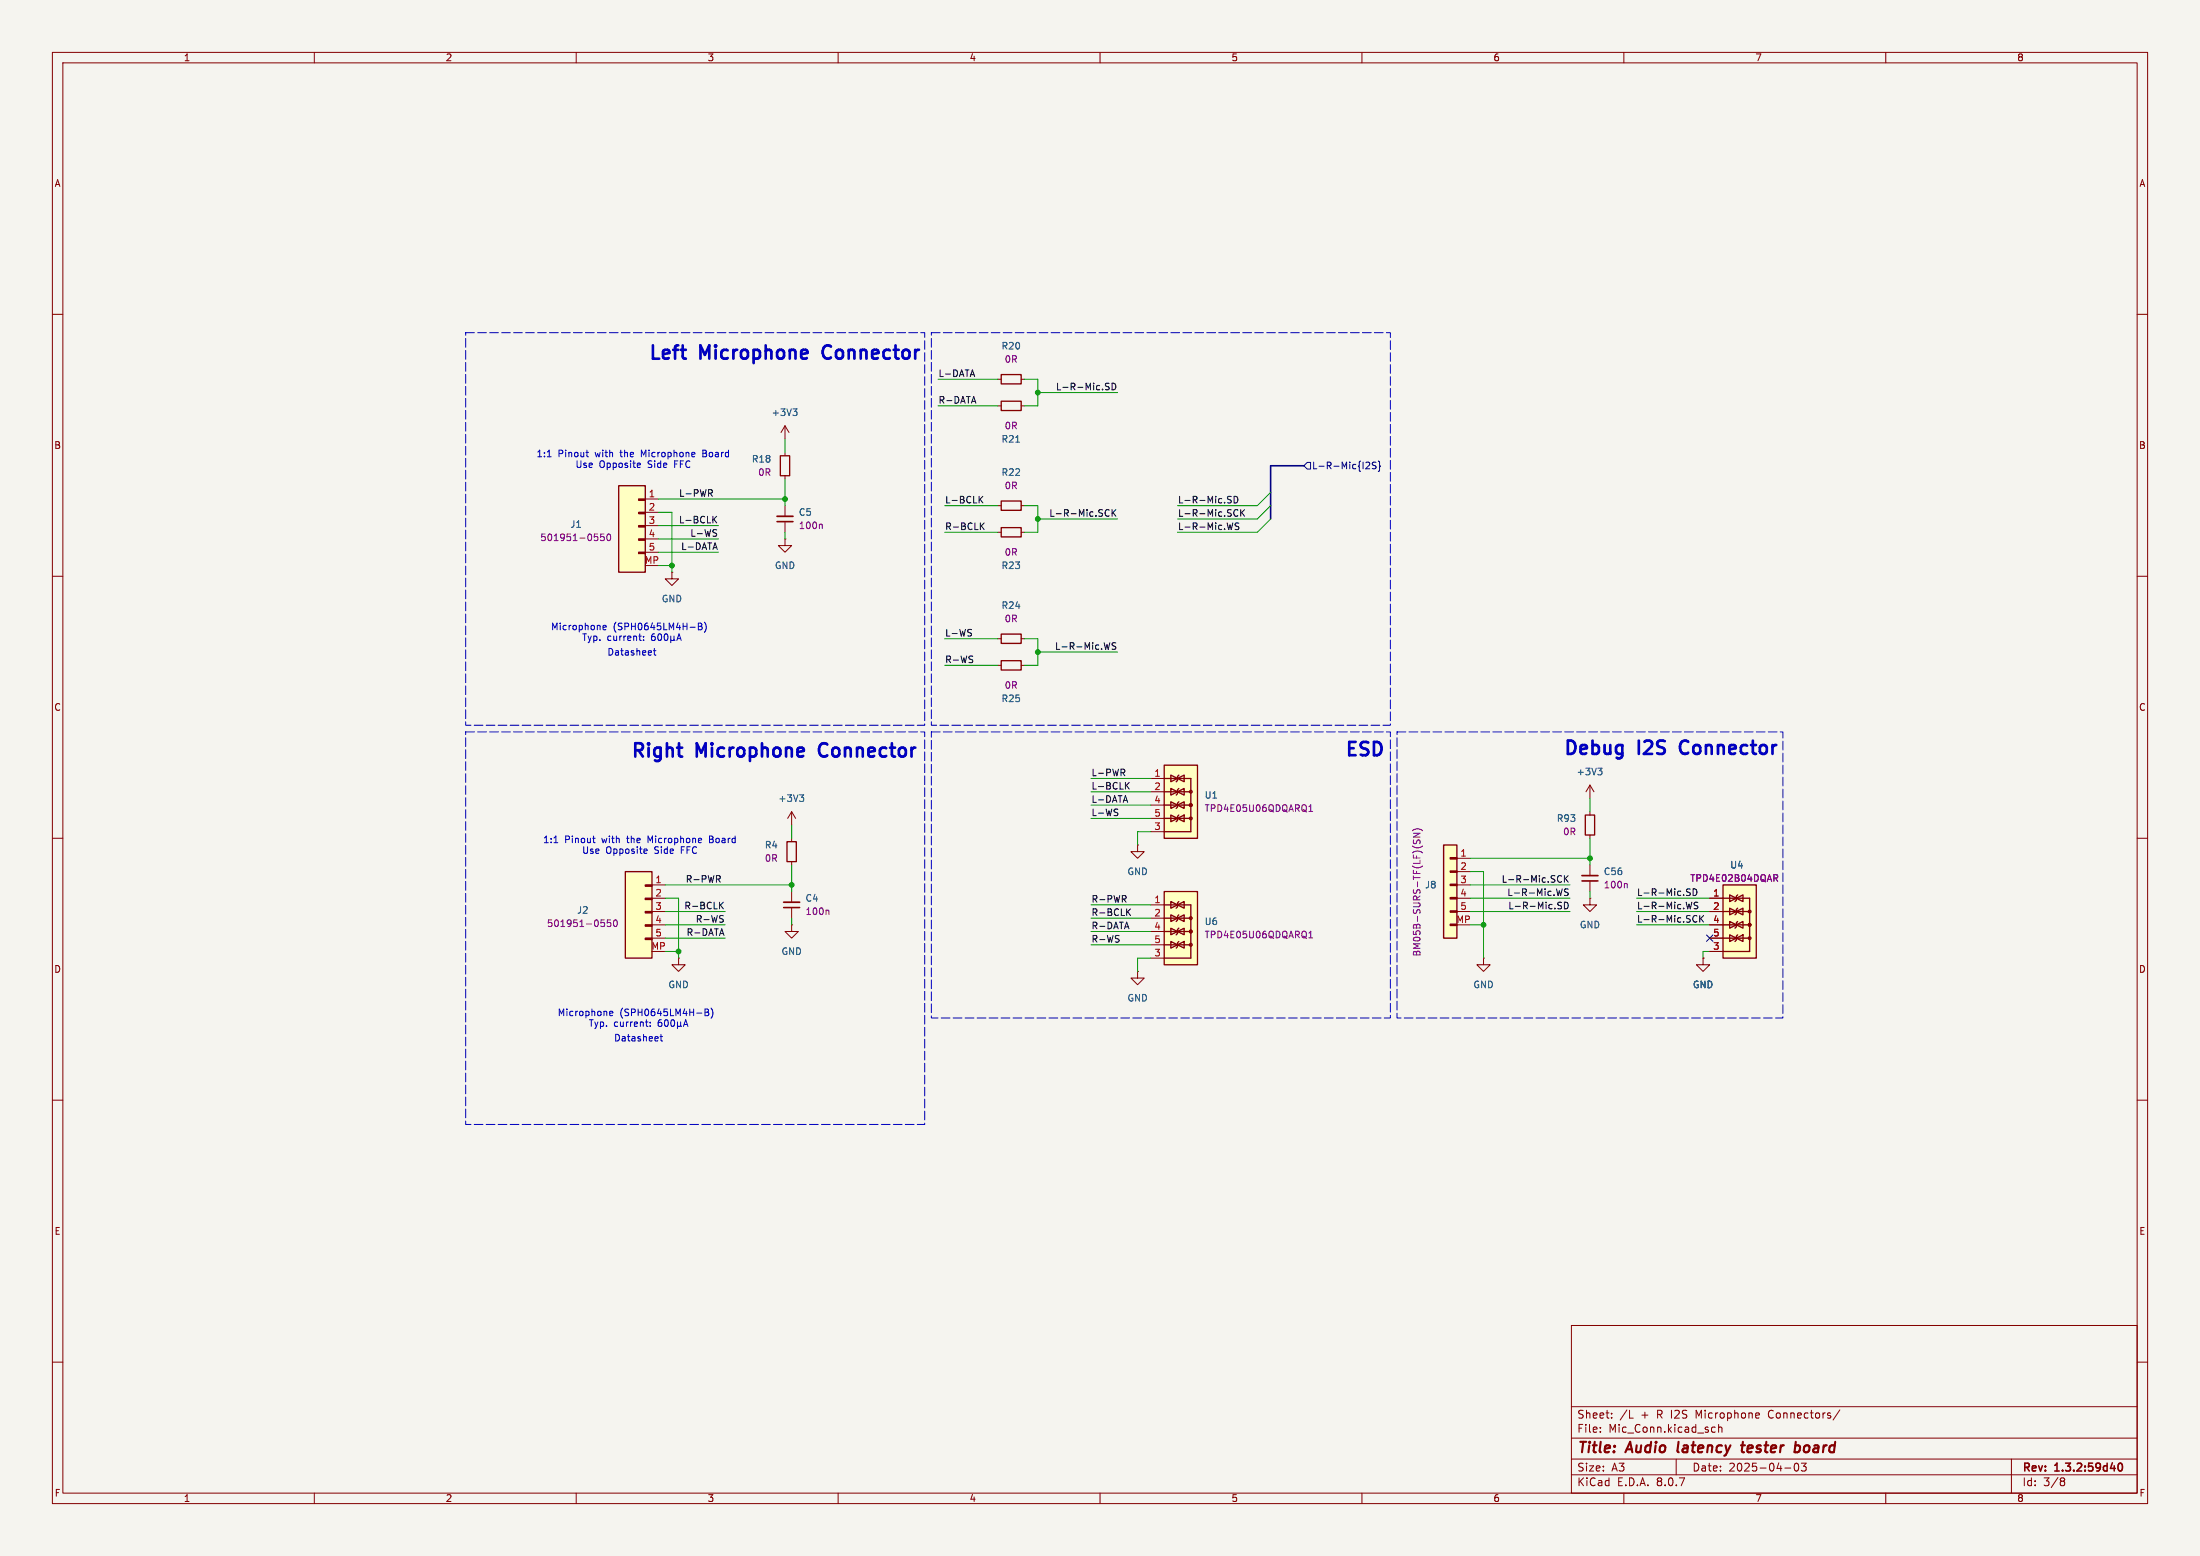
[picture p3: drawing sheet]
<svg xmlns="http://www.w3.org/2000/svg" width="420mm" height="297mm" viewBox="0 0 420 297" stroke-linecap="round" stroke-linejoin="round" font-family="sans-serif">
<path d="M0 0h420v297h-420z" fill="#f5f4ef" stroke="#f5f4ef" stroke-width=".19"/>
<g fill="none" stroke="#840000" stroke-width=".19">
<path d="M10 10h400v277h-400zM12 12h396v273h-396zM60 10v2M110 10v2M160 10v2M210 10v2M260 10v2M310 10v2M360 10v2M10 60h2M190.5 77.5h.6M194.9 77.5h.7"/>
<path d="M408 60h2M190.5 96.5h.6M194.9 96.5h.7M10 110h2M190.5 101.6h.6M194.9 101.6h.7M408 110h2M190.5 121.9h.6M194.9 121.9h.7M10 160h2M151.1 154.9v2.6M151.1 154.9l-.7 1.3"/>
<path d="M151.1 154.9l.8 1.3M303.5 149.9v2.5M303.5 149.9l-.7 1.2M303.5 149.9l.8 1.2M408 160h2M151.1 160v.7M151.1 164.5v.6M151.1 170.2v2M151.1 173.2v2.1M217.2 161.3v1.3h-1.3l1.3 1.2 1.2-1.2h-1.2M217.2 161.3h.1M10 210h2"/>
<path d="M408 210h2M300 253h108v32h-108zM10 260h2M300 278.5h108M300 274.5h108M300 268.5h108M305.5 273.2v.2M305.5 272.5v.1M307.7 270.5v.2M307.7 269.8v.1M311.1 270.7h.7M320 278.5v3"/>
<path d="M326.9 272.5h.5M326.9 273.3h.5M328.1 272.5l.2-.1 .4 .1v.9M328.1 271.9v1.5M335.7 269.7l.2 .3-.7 .2M335.8 270.6l-.1 .1M342.7 279.4l.2-.1a.8 .8 0 0 1 .5 .7 .8 .8 0 0 1-.5 .8l-.2-.2-.2-.4zM343.9 279.3h.9l-.5 .6 .4 .1v.6l-.2 .2-.6-.2M351.2 269.1l-1.3 1.9M384 278.5v6.5M408 260h2M60 285v2"/>
<path d="M110 285v2M160 285v2M210 285v2M260 285v2M300 281.5h108M310 285v2M340.7 280.2h1.2M360 285v2M393.6 282.1l.4 .1 .2 .2-.3 .3M393.6 282.7h.3M393.9 282.7l.2 .2 .1 .4-.2 .2-.4 .1"/>
</g>
<path d="M149.6 173.2h3.1M404.5 279.4l.2-.1a.8 .8 0 0 1 .5 .7 .8 .8 0 0 1-.5 .8l-.2-.2-.2-.4z" fill="none" stroke="#840000" stroke-width=".3"/>
<path d="M320.4 275.2l-.1 1.9M332.4 275.9h.7M332.7 275.2l-.2 1.7 .1 .2 .4 .1M342.9 275.9h.4l.3 .2v.7a.66 .66 0 0 1-.8 .4" fill="none" stroke="#840000" stroke-width=".4"/>
<path d="M193.9 84.4h.7M152.6 151.7h.8l-.4 .5M153.2 152.2l.2 .2v.3l-.2 .3M305.6 147.1l.2 .3v.3l-.2 .2M305.8 146.6l-.4 .5" fill="none" stroke="#006464" stroke-width=".19"/>
<path d="M191.1 76.6h3.8v1.8h-3.8zM191.1 95.6h3.8v1.8h-3.8zM191.1 100.7h3.8v1.8h-3.8zM191.1 121h3.8v1.8h-3.8zM150.2 160.7h1.8v3.8h-1.8z" fill="none" stroke="#840000" stroke-width=".25"/>
<path d="M149.6 172.2h3.1" fill="none" stroke="#840000" stroke-width=".33"/>
<path d="M158.1 173.7l.1 .2v.7" fill="none" stroke="#840084" stroke-width=".19"/>
<path d="M222.2 177.8h5.1M222.2 175.3h5.1M222.2 172.7h5.1v10.2h-5.1M222.2 180.3h5.1" fill="none" stroke="#ffffc2" stroke-width=".19"/>
<g fill="#ffffc2">
<path d="M225 179.7l-.2 .3v.7l-.3 .3z"/>
<path d="M224.8 177.4l.2-.2-.5 1.2 .3-.2z"/>
<path d="M225 174.6l-.5 1.3 .3-.3v-.7z"/>
<path d="M225 172.1l-.5 1.3 .3-.3v-.8z"/>
<path d="M223.5 179.7l1.3 .6-1.3 .7z"/>
<path d="M223.5 177.2l1.3 .6-1.3 .6z"/>
<path d="M224.8 177.8l1.3-.6v1.2z"/>
<path d="M223.5 174.6l1.3 .7-1.3 .6z"/>
<path d="M224.8 175.3l1.3-.7v1.3z"/>
<path d="M223.5 172.1l1.3 .6-1.3 .7z"/>
<path d="M224.8 172.7l1.3-.6v1.3z"/>
<path d="M224.8 180.3l1.3-.6v1.3z"/>
<path d="M222.2 170.2h6.4v14h-6.4z"/>
</g>
<g fill="#ffffc2" stroke="#ffffc2" stroke-width=".19">
<circle cx="227.3" cy="180.3" r=".25"/>
<circle cx="227.3" cy="177.8" r=".25"/>
<circle cx="227.3" cy="175.3" r=".25"/>
</g>
<g fill="none" stroke="#840000" stroke-width=".25">
<path d="M149 87h1.7v3.8h-1.7zM191.1 126.1h3.8v1.8h-3.8zM302.6 155.6h1.8v3.8h-1.8zM222.2 170.2h6.4v14h-6.4zM222.2 177.8h5.1M222.2 175.3h5.1M222.2 172.7h5.1v10.2h-5.1M223.5 179.7l1.3 .6-1.3 .7zM223.5 177.2l1.3 .6-1.3 .6zM223.5 174.6l1.3 .7-1.3 .6zM223.5 172.1l1.3 .6-1.3 .7zM224.8 177.8l1.3-.6v1.2z"/>
<path d="M224.8 175.3l1.3-.7v1.3zM224.8 172.7l1.3-.6v1.3zM225 179.7l-.2 .3v.7l-.3 .3M225 177.2l-.2 .2v.8l-.3 .2M225 174.6l-.2 .3v.7l-.3 .3M225 172.1l-.2 .2v.8l-.3 .3M222.2 180.3h5.1M224.8 180.3l1.3-.6v1.3z"/>
<circle cx="227.3" cy="177.8" r=".25"/>
<circle cx="227.3" cy="175.3" r=".25"/>
<circle cx="227.3" cy="180.3" r=".25"/>
</g>
<g fill="none" stroke="#840000" stroke-width=".19">
<path d="M149.9 86.4v.6M149.9 90.8v.6M128.3 109.2v1.3h-1.3l1.3 1.3 1.2-1.3h-1.2M128.3 109.2h.1M149.9 102.9v1.2h-1.3l1.3 1.3 1.2-1.3h-1.2M149.9 102.9h.1M190.5 127h.6M194.9 127h.7M303.5 154.9v.7M303.5 159.4v.6M219.7 172.7h2.5M219.7 175.3h2.5"/>
<path d="M219.7 177.8h2.5M217.2 185.4v1.3h-1.3l1.3 1.3 1.2-1.3h-1.2M217.2 185.4h.1M219.7 182.9h2.5M219.7 180.3h2.5M325.1 182.9v1.3h-1.3l1.3 1.2 1.3-1.2h-1.3M325.1 182.9h.1"/>
</g>
<path d="M249.9 179h.7M249.9 178.1l.3-.4v1.3" fill="none" stroke="#840084" stroke-width=".19"/>
<path d="M328.9 179.1h5.1M328.9 176.5h5.1M328.9 174h5.1M328.9 171.5h5.1v10.1h-5.1" fill="none" stroke="#ffffc2" stroke-width=".19"/>
<g fill="#ffffc2">
<path d="M331.5 178.7l.2-.3-.5 1.3 .3-.2z"/>
<path d="M331.5 176.1l.2-.2-.5 1.3 .3-.3z"/>
<path d="M331.5 173.6l.2-.2-.5 1.2 .3-.2z"/>
<path d="M331.7 170.8l-.2 .3v.7l-.3 .3z"/>
<path d="M330.2 178.4l1.3 .7-1.3 .6z"/>
<path d="M330.2 175.9l1.3 .6-1.3 .7z"/>
<path d="M331.5 176.5l1.2-.6v1.3z"/>
<path d="M330.2 173.4l1.3 .6-1.3 .6z"/>
<path d="M331.5 174l1.2-.6v1.2z"/>
<path d="M330.2 170.8l1.3 .7-1.3 .6z"/>
<path d="M331.5 171.5l1.2-.7v1.3z"/>
<path d="M331.5 179.1l1.2-.7v1.3z"/>
<path d="M328.9 168.9h6.4v14h-6.4z"/>
</g>
<g fill="#ffffc2" stroke="#ffffc2" stroke-width=".19">
<circle cx="334" cy="179.1" r=".25"/>
<circle cx="334" cy="176.5" r=".25"/>
<circle cx="334" cy="174" r=".25"/>
</g>
<g fill="none" stroke="#840000" stroke-width=".25">
<path d="M328.9 168.9h6.4v14h-6.4zM328.9 179.1h5.1M328.9 176.5h5.1M328.9 174h5.1M328.9 171.5h5.1v10.1h-5.1M330.2 178.4l1.3 .7-1.3 .6zM330.2 175.9l1.3 .6-1.3 .7zM330.2 173.4l1.3 .6-1.3 .6zM330.2 170.8l1.3 .7-1.3 .6zM331.5 176.5l1.2-.6v1.3zM331.5 174l1.2-.6v1.2zM331.5 171.5l1.2-.7v1.3z"/>
<path d="M331.5 179.1l1.2-.7v1.3zM331.7 178.4l-.2 .3v.8l-.3 .2M331.7 175.9l-.2 .2v.8l-.3 .3M331.7 173.4l-.2 .2v.8l-.3 .2M331.7 170.8l-.2 .3v.7l-.3 .3"/>
<circle cx="334" cy="179.1" r=".25"/>
<circle cx="334" cy="176.5" r=".25"/>
<circle cx="334" cy="174" r=".25"/>
</g>
<path d="M149.9 81.3v2.5M149.9 96.5v2.1M149.9 99.6v2M149.9 81.3l-.8 1.3M149.9 81.3l.7 1.3M326.4 171.5h2.5M326.4 174h2.5M326.4 176.5h2.5M326.4 179.1h2.5M326.4 181.6h2.5" fill="none" stroke="#840000" stroke-width=".19"/>
<path d="M156.8 100.1l.2 .1v.7M338.6 166.9h.5l.3 .3-.2 .4h-.6M338.9 167.6l.5 .6" fill="none" stroke="#840084" stroke-width=".19"/>
<path d="M148.3 99.6h3.1" fill="none" stroke="#840000" stroke-width=".3"/>
<path d="M148.3 98.6h3.1" fill="none" stroke="#840000" stroke-width=".33"/>
<path d="M151.4 78h.8l-.5 .5M151.9 78.5l.3 .3v.3l-.3 .2" fill="none" stroke="#006464" stroke-width=".19"/>
<g fill="#ffffc2">
<path d="M121.9 105.4h1.3v.3h-1.3z"/>
<path d="M121.9 102.9h1.3v.2h-1.3z"/>
<path d="M121.9 100.3h1.3v.3h-1.3z"/>
<path d="M121.9 97.8h1.3v.2h-1.3z"/>
<path d="M121.9 95.3h1.3v.2h-1.3z"/>
<path d="M118.1 92.7h5.1v16.5h-5.1z"/>
</g>
<path d="M118.1 92.7h5.1v16.5h-5.1zM121.9 97.8h1.3v.2h-1.3zM121.9 95.3h1.3v.2h-1.3zM121.9 105.4h1.3v.3h-1.3zM121.9 102.9h1.3v.2h-1.3zM121.9 100.3h1.3v.3h-1.3z" fill="none" stroke="#840000" stroke-width=".25"/>
<path d="M123.2 95.3h2.5M123.2 97.8h2.5M123.2 100.3h2.5M123.2 102.9h2.5M123.2 105.4h2.5" fill="none" stroke="#840000" stroke-width=".19"/>
<path d="M113.5 101.9h.6M113.9 102.4l.3 .3v.3l-.3 .2M115.3 101.9h-.6l-.1 .6 .2-.1 .4 .1 .2 .2-.1 .4-.2 .1-.5-.1M116 102l.2-.1a.68 .68 0 0 1 .4 .7 .68 .68 0 0 1-.4 .6l-.4-.5z" fill="none" stroke="#840084" stroke-width=".19"/>
<g fill="#ffffc2">
<path d="M276.9 176.4h1.2v.3h-1.2z"/>
<path d="M276.9 173.9h1.2v.2h-1.2z"/>
<path d="M276.9 171.3h1.2v.3h-1.2z"/>
<path d="M276.9 168.8h1.2v.2h-1.2z"/>
<path d="M276.9 166.2h1.2v.3h-1.2z"/>
<path d="M276.9 163.7h1.2v.3h-1.2z"/>
<path d="M275.6 161.3h2.5v17.8h-2.5z"/>
</g>
<path d="M191.1 71.5h3.8v1.8h-3.8zM275.6 161.3h2.5v17.8h-2.5zM276.9 176.4h1.2v.3h-1.2zM276.9 173.9h1.2v.2h-1.2zM276.9 171.3h1.2v.3h-1.2zM276.9 168.8h1.2v.2h-1.2zM276.9 166.2h1.2v.3h-1.2zM276.9 163.7h1.2v.3h-1.2z" fill="none" stroke="#840000" stroke-width=".25"/>
<g fill="none" stroke="#840000" stroke-width=".19">
<path d="M190.5 72.4h.6M194.9 72.4h.7M278.1 163.8h2.6M278.1 166.4h2.6M278.1 168.9h2.6M278.1 171.5h2.6M278.1 174h2.6M303.5 171.5v1.2h-1.2l1.2 1.3 1.3-1.3h-1.3M303.5 171.5h.1M303.5 165.1v2M303.5 168.1v2.1M283.2 182.9v1.3h-1.3l1.3 1.2 1.3-1.2h-1.3"/>
<path d="M283.2 182.9h.1"/>
</g>
<path d="M269.6 158.6a1.46 1.46 0 0 1 2 0M269.8 159.1h1.3l-1.3 .7h1.3M269.9 160.3l-.1 .5 .1 .2h.4l.2-.6 .3-.1 .3 .3-.1 .4M310.5 168.6l.1 .2v.7" fill="none" stroke="#840084" stroke-width=".19"/>
<path d="M302 168.1h3.1" fill="none" stroke="#840000" stroke-width=".3"/>
<path d="M302 167.1h3.1" fill="none" stroke="#840000" stroke-width=".33"/>
<path d="M222.2 156.2h5.1M222.2 153.7h5.1M222.2 151.1h5.1M222.2 148.6h5.1v10.2h-5.1" fill="none" stroke="#ffffc2" stroke-width=".19"/>
<g fill="#ffffc2">
<path d="M224.8 155.8l.2-.2-.5 1.2 .3-.2z"/>
<path d="M225 153l-.5 1.3 .3-.2v-.8z"/>
<path d="M225 150.5l-.5 1.3 .3-.3v-.8z"/>
<path d="M225 148l-.2 .2v.8l-.3 .2z"/>
<path d="M223.5 155.6l1.3 .6-1.3 .6z"/>
<path d="M223.5 153l1.3 .7-1.3 .6z"/>
<path d="M224.8 153.7l1.3-.7v1.3z"/>
<path d="M223.5 150.5l1.3 .6-1.3 .7z"/>
<path d="M224.8 151.1l1.3-.6v1.3z"/>
<path d="M223.5 148l1.3 .6-1.3 .6z"/>
<path d="M224.8 148.6l1.3-.6v1.2z"/>
<path d="M224.8 156.2l1.3-.6v1.2z"/>
<path d="M222.2 146.1h6.4v13.9h-6.4z"/>
</g>
<g fill="#ffffc2" stroke="#ffffc2" stroke-width=".19">
<circle cx="227.3" cy="156.2" r=".25"/>
<circle cx="227.3" cy="153.7" r=".25"/>
<circle cx="227.3" cy="151.1" r=".25"/>
</g>
<g fill="none" stroke="#840000" stroke-width=".25">
<path d="M222.2 146.1h6.4v13.9h-6.4zM222.2 156.2h5.1M222.2 153.7h5.1M222.2 151.1h5.1M222.2 148.6h5.1v10.2h-5.1M223.5 155.6l1.3 .6-1.3 .6zM223.5 153l1.3 .7-1.3 .6zM223.5 150.5l1.3 .6-1.3 .7zM223.5 148l1.3 .6-1.3 .6zM224.8 153.7l1.3-.7v1.3zM224.8 151.1l1.3-.6v1.3zM224.8 148.6l1.3-.6v1.2z"/>
<path d="M224.8 156.2l1.3-.6v1.2zM225 155.6l-.2 .2v.8l-.3 .2M225 153l-.2 .3v.8l-.3 .2M225 150.5l-.2 .2v.8l-.3 .3M225 148l-.2 .2v.8l-.3 .2"/>
<circle cx="227.3" cy="151.1" r=".25"/>
<circle cx="227.3" cy="156.2" r=".25"/>
<circle cx="227.3" cy="153.7" r=".25"/>
</g>
<path d="M219.7 148.6h2.5M219.7 151.1h2.5M219.7 158.8h2.5M219.7 153.7h2.5M219.7 156.2h2.5M151.1 176.5v1.3h-1.2l1.2 1.3 1.3-1.3h-1.3M151.1 176.5h.1M129.5 182.9v1.3h-1.2l1.2 1.2 1.3-1.2h-1.3M129.5 182.9h.1" fill="none" stroke="#840000" stroke-width=".19"/>
<path d="M249.9 154.9h.7M249.9 154l.3-.4v1.3" fill="none" stroke="#840084" stroke-width=".19"/>
<g fill="#ffffc2">
<path d="M123.2 179.1h1.3v.2h-1.3z"/>
<path d="M123.2 176.5h1.3v.3h-1.3z"/>
<path d="M123.2 174h1.3v.2h-1.3z"/>
<path d="M123.2 171.5h1.3v.2h-1.3z"/>
<path d="M123.2 168.9h1.3v.3h-1.3z"/>
<path d="M119.4 166.4h5.1v16.5h-5.1z"/>
</g>
<path d="M119.4 166.4h5.1v16.5h-5.1zM123.2 179.1h1.3v.2h-1.3zM123.2 176.5h1.3v.3h-1.3zM123.2 174h1.3v.2h-1.3zM123.2 171.5h1.3v.2h-1.3zM123.2 168.9h1.3v.3h-1.3z" fill="none" stroke="#840000" stroke-width=".25"/>
<path d="M124.5 168.9h2.5M124.5 171.5h2.5M124.5 174h2.5M124.5 176.5h2.5M124.5 179.1h2.5M326.4 171.5h2.5M326.4 174h2.5M326.4 176.5h2.5M326.4 179.1h2.5M325.1 182.9h.1M326.4 181.6h2.5" fill="none" stroke="#840000" stroke-width=".19"/>
<path d="M114.8 175.6h.6M115.2 176.1l.2 .2v.3l-.2 .3M116.6 175.6h-.6l-.1 .6 .2-.1h.4l.1 .2v.4l-.2 .2-.5-.2M117.2 175.7l.2-.1a.68 .68 0 0 1 .5 .6 .68 .68 0 0 1-.5 .7l-.3-.5zM338.6 166.9h.5l.3 .3-.2 .4h-.6M338.9 167.6l.5 .6" fill="none" stroke="#840084" stroke-width=".19"/>
<path d="M249.6 88.3h.6v1.2h-.6l-.7-.6zM260.9 88.2l.5 .1 .1 .3-.8 .9h.8M262.7 88.3l-.5-.1-.2 .1v.4l.6 .2 .1 .3-.2 .3-.5-.1M263.1 88l.3 .2v.6l.1 .2-.1 .2v.6l-.3 .2M325.8 178.5l1.2 1.2M327 178.5l-1.2 1.2" fill="none" stroke="#000084" stroke-width=".19"/>
<g fill="none" stroke="#0f0f0f" stroke-width=".19">
<path d="M185.6 70.6l.5 1.3M185.9 75.7l.4 1.3M211.1 73.7l.5 .2 .1 .3-.2 .2h-.5M211.1 73.2h.6M212.3 73.1a.64 .64 0 0 1 .7 .7 .64 .64 0 0 1-.7 .6zM135.6 94.1l.4 .6M135.7 93.5l.3 .2-.1 .3-.2 .1M136.3 99.1l.5 .7M136.8 98.5l-.7 .8M187.1 95.3l.5 .7M187.6 94.7l-.7 .8M187.9 99.8l-.7 .7"/>
<path d="M211.1 98.4l.3 .1 .3-.1M211.7 97.4l-.3-.1-.3 .2M212.3 97.3v1.2M212.5 97.8l.5 .7M213 97.3l-.7 .7M234.4 95.3l.5 .2 .2 .3-.3 .2-.5-.1M234.4 94.8h.7M235.4 99.8l-.3 1.3-.3-.9M235.6 94.7a.64 .64 0 0 1 .7 .7 .64 .64 0 0 1-.7 .6zM235.7 98.4l.3 .1 .3-.1M236.3 97.4l-.3-.1-.3 .2M236.5 99.9l-.5-.1-.2 .1v.4l.6 .2 .1 .3-.2 .3-.5-.1"/>
<path d="M236.9 97.3v1.2M237 97.8l.6 .7M237.6 97.3l-.7 .7M136.5 103.6l.4 1.3M136.6 101.8l.2 .2-.2 .4M136.6 101.1h.2M187.3 100.4l.6 .7M185.2 120.8l.3 .2-.3 .4M185.3 120.1l.2 .1M185.5 125.2l.2 .1M185.6 125.9l.1 .2-.1 .3M211.9 122.7l-.3 1.2-.3-.9"/>
<path d="M213 122.7h-.5l-.1 .1v.4l.5 .2 .1 .3-.2 .2h-.5M213.2 155.1l.2 .2-.2 .4M213.2 154.4l.2 .1M214.3 147.5l.4 .6M214.5 146.8l.2 .2v.4l-.2 .1M214.9 151.9l.4 1.3M215 149.9l.6 .7M215.6 149.3l-.7 .8M137.1 167.8l.4 .6M137.3 167.1l.2 .3-.1 .3-.1 .1M137.5 172.8l.6 .7M137.8 177.3l.4 1.3"/>
<path d="M137.9 174.7l.2 .1M138 175.5l.1 .2-.1 .3M138.1 172.2l-.7 .7M213.5 178.6h.1M213.5 179.3l.1 .2-.1 .3M214.5 171.6l.5 .6M214.7 170.9l.3 .3-.1 .3-.2 .1M215.1 176l.4 1.3M215.3 174l.5 .7M215.8 173.5l-.7 .7M297.4 168.2l.3 .2 .4-.1M297.5 172.8l.5 .1 .1 .3-.2 .3-.5-.1"/>
<path d="M297.5 172.3h.6M298.1 167.2l-.4-.1-.3 .2M298.2 169.7l-.3 1.2-.2-.9M298.7 167.1v1.3M298.7 172.2a.64 .64 0 0 1 .7 .6 .64 .64 0 0 1-.7 .7zM298.8 167.7l.6 .7M299.4 167.1l-.7 .8M299.4 169.7h-.5l-.2 .1v.4l.6 .2 .1 .3-.3 .2h-.4M322.1 170.2l.5 .2 .1 .3-.3 .2h-.4M322.1 169.7h.6M323 172.2l-.3 1.3-.3-.9M323.2 169.7a.64 .64 0 0 1 .8 .6 .64 .64 0 0 1-.8 .6z"/>
<path d="M323.3 175.8l.3 .2 .4-.1M324 174.9l-.4-.2-.3 .2M324.1 172.3l-.5-.1-.1 .1v.4l.5 .2 .1 .3-.2 .3-.5-.1M324.5 174.7v1.3M324.7 175.3l.5 .7M325.2 174.7l-.7 .8"/>
</g>
<g fill="none" stroke="#0000c2" stroke-width=".19">
<path d="M104.5 87.2h.7M111.9 86.3h.4M112.1 87.1l.2 .1M121.8 88.4h.4l.1 .3-.6 .1M122.2 89.2h-.4M132.6 86.4l.1 .2-.6 .2M134.2 86.5h.4M134.6 85.9h-.4v1.3h.5M115.1 119.8l.6-.1v-.3h-.4l-.2 .1 .1 .7h.5M133.3 118.9h.4l.3 .3-.3 .3 .3 .2v.3l-.2 .2h-.5zM133.3 119.5h.4M134.5 118.8a1.46 1.46 0 0 1 0 1.9"/>
<path d="M122.3 122.3h.1M122.9 122.1v.2M122.9 121.5v.1M124.4 121.3v.7l.2 .3 .4-.1 .1-.2v-.3l-.2-.2M124.6 121.5l-.2 .2M124.7 124.2h.5M124.9 123.8v1.1l.3 .1M125.6 121.5v.5l.3 .3 .3-.2 .1-.6M126.8 121.5v.5l.3 .3 .3-.2 .1-.6M128.1 121.4v1.3M128.1 122.1l.1 .2 .5-.2M128.7 122.1l.1 .2"/>
<path d="M128.7 121.4v.7M129.2 122.3l.4-1.3 .5 1.3M129.3 121.9h.6M135.9 159.6h-.5v1.3h.5M105.8 160.9h.7M113.1 160h.5M113.4 160.8l.2 .1M123.1 162l.4 .1v.3l-.6 .1M123.5 162.8l-.4 .1M133.9 160.1v.2l-.6 .1M135.4 160.2h.5M116.4 193.4l.6-.1-.1-.2-.3-.1-.2 .2v.6h.5"/>
<path d="M123.6 195.9h.1M124.1 195.8v.1M124.1 195.1v.2M125.7 194.9l-.1 .8 .3 .2h.3l.2-.2v-.3l-.3-.3M125.9 195.1l-.3 .3M126 197.9h.5M126.2 197.4v1.1l.3 .2M126.8 195.1l.1 .6 .3 .2 .3-.1 .1-.7M128.1 195.1v.6l.3 .2 .3-.1 .1-.7M129.3 195.7l.2 .2 .4-.2M129.3 195.1v1.2M129.9 195.7l.2 .2"/>
<path d="M129.9 195.1v.6M130.5 195.9l.4-1.3 .4 1.3M130.6 195.6h.6M134.6 192.6h.4l.3 .2-.3 .4 .3 .1v.3l-.2 .3h-.5zM134.6 193.2h.4M135.7 192.4a1.46 1.46 0 0 1 0 2"/>
</g>
<path d="M88.9 63.5h87.6v74.9h-87.6zM177.8 63.5h87.6v74.9h-87.6zM88.9 139.7h87.6v74.9h-87.6zM177.8 139.7h87.6v54.6h-87.6zM266.7 139.7h73.7v54.6h-73.7z" fill="none" stroke="#0000c2" stroke-width=".19" stroke-dasharray="1.7 .6"/>
<path d="M248.9 88.9h-6.3v10.2" fill="none" stroke="#000084" stroke-width=".3"/>
<g fill="none" stroke="#009600" stroke-width=".19">
<path d="M179.1 72.4h11.4M179.1 77.5h11.4M195.6 72.4h2.5v5.1h-2.5M198.1 74.9h15.3M125.7 97.8h2.6v11.4M125.7 95.3h24.2M149.9 83.8v2.6M149.9 91.4v5.1M180.3 96.5h10.2M195.6 96.5h2.5v5.1h-2.5M198.1 99.1h15.3M242.6 94l-2.6 2.5h-15.2"/>
<path d="M242.6 96.5l-2.6 2.6h-15.2M242.6 99.1l-2.6 2.5h-15.2M125.7 105.4h11.5M125.7 102.9h11.5M125.7 100.3h11.5M125.7 108h2.6M149.9 101.6v1.3M180.3 101.6h10.2M180.3 121.9h10.2M180.3 127h10.2M195.6 121.9h2.5v5.1h-2.5M198.1 124.5h15.3"/>
<path d="M151.1 157.5v2.5M208.3 153.7h11.4M208.3 156.2h11.4M208.3 148.6h11.4M208.3 151.1h11.4M219.7 158.8h-2.5v2.5M303.5 152.4v2.5M127 171.5h2.5v11.4M127 168.9h24.1M127 174h11.4M127 176.5h11.4M127 179.1h11.4"/>
<path d="M151.1 165.1v5.1M151.1 175.3v1.2M208.3 172.7h11.4M208.3 175.3h11.4M208.3 177.8h11.4M280.7 163.8h22.8M280.7 171.5h19M280.7 168.9h19M280.7 174h19M280.7 176.5h2.5M280.7 166.4h2.5v16.5M303.5 160v5.1"/>
<path d="M303.5 170.2v1.3M312.4 171.5h14M312.4 174h14M312.4 176.5h14M127 181.6h2.5M208.3 180.3h11.4M219.7 182.9h-2.5v2.5M326.4 181.6h-1.3v1.3"/>
</g>
<g fill="#009600" stroke="#009600" stroke-width=".19">
<circle cx="149.9" cy="95.3" r=".46"/>
<circle cx="198.1" cy="99.1" r=".46"/>
<circle cx="198.1" cy="124.5" r=".46"/>
<circle cx="198.1" cy="74.9" r=".46"/>
<circle cx="283.2" cy="176.5" r=".46"/>
<circle cx="303.5" cy="163.8" r=".46"/>
<circle cx="128.3" cy="108" r=".46"/>
<circle cx="151.1" cy="168.9" r=".46"/>
<circle cx="129.5" cy="181.6" r=".46"/>
</g>
<g font-size="3.5" fill="#0000c2">
<text x="123.5" y="69.3">Left</text>
<text x="133.6" y="69.3">Microphone</text>
<text x="158.1" y="69.3">Connector</text>
<text x="120.2" y="145.3">Right</text>
<text x="132.9" y="145.3">Microphone</text>
<text x="157.4" y="145.3">Connector</text>
<text x="256.5" y="145">ESD</text>
<text x="298.2" y="144.8">Debug</text>
<text x="312.8" y="144.8">I2S</text>
<text x="321.8" y="144.8">Connector</text>
</g>
<g font-size="2.8" fill="#840000">
<text x="301" y="277.9">Title:</text>
<text x="310.6" y="277.9">Audio</text>
<text x="321.1" y="277.9">latency</text>
<text x="334.2" y="277.9">tester</text>
<text x="345" y="277.9">board</text>
</g>
<g font-size="2.1" fill="#840000">
<text x="301" y="273.7">File:</text>
<text x="301" y="271">Sheet:</text>
<text x="307.1" y="273.7">Mic_Conn.kicad_sch</text>
<text x="309.2" y="271">/L</text>
<text x="313.3" y="271">+</text>
<text x="316.5" y="271">R I2S</text>
<text x="324.1" y="271">Microphone</text>
<text x="338.1" y="271">Connectors/</text>
<text x="301" y="281.1">Size:</text>
<text x="307.6" y="281.1">A3</text>
<text x="323" y="281.1">Date:</text>
<text x="330" y="281.1">2025-04-03</text>
<text x="386" y="281.3">Rev:</text>
<text x="392.4" y="281.3">1.3.2:59d40</text>
<text x="301" y="283.9">KiCad</text>
<text x="308.7" y="283.9">E.D.A.</text>
<text x="316.3" y="283.9">8.0.7</text>
<text x="386" y="283.9">Id:</text>
<text x="390.1" y="283.9">3/8</text>
</g>
<g font-size="1.8" fill="#840000">
<text x="35" y="11.9">1</text>
<text x="85" y="11.9">2</text>
<text x="135" y="11.9">3</text>
<text x="185" y="11.9">4</text>
<text x="235" y="11.9">5</text>
<text x="285" y="11.9">6</text>
<text x="335" y="11.9">7</text>
<text x="385" y="11.9">8</text>
<text x="10.3" y="35.9">A</text>
<text x="408.3" y="35.9">A</text>
<text x="10.3" y="85.9">B</text>
<text x="408.2" y="85.9">B</text>
<text x="10.3" y="135.9">C</text>
<text x="408.2" y="135.9">C</text>
<text x="10.3" y="185.9">D</text>
<text x="408.2" y="185.9">D</text>
<text x="10.3" y="235.9">E</text>
<text x="408.3" y="235.9">E</text>
<text x="10.3" y="285.9">F</text>
<text x="35" y="286.9">1</text>
<text x="85" y="286.9">2</text>
<text x="135" y="286.9">3</text>
<text x="185" y="286.9">4</text>
<text x="235" y="286.9">5</text>
<text x="285" y="286.9">6</text>
<text x="335" y="286.9">7</text>
<text x="385" y="286.9">8</text>
<text x="408.3" y="285.9">F</text>
</g>
<g font-size="1.8" fill="#006464">
<text x="191.1" y="66.9">R20</text>
<text x="147.2" y="79.6">+3V3</text>
<text x="143.4" y="88.5">R18</text>
<text x="191.1" y="84.7">R21</text>
<text x="191.1" y="91">R22</text>
<text x="108.8" y="100.9">J1</text>
<text x="152.4" y="98.6">C5</text>
<text x="147.8" y="108.8">GND</text>
<text x="191.1" y="108.8">R23</text>
<text x="126.2" y="115.2">GND</text>
<text x="191.1" y="116.4">R24</text>
<text x="191.1" y="134.2">R25</text>
<text x="300.9" y="148.2">+3V3</text>
<text x="148.5" y="153.3">+3V3</text>
<text x="229.9" y="152.6">U1</text>
<text x="297.1" y="157.1">R93</text>
<text x="145.9" y="162.1">R4</text>
<text x="215.1" y="167.2">GND</text>
<text x="306.1" y="167.2">C56</text>
<text x="330.2" y="166">U4</text>
<text x="153.7" y="172.3">C4</text>
<text x="271.9" y="169.8">J8</text>
<text x="110.1" y="174.6">J2</text>
<text x="229.9" y="176.8">U6</text>
<text x="301.5" y="177.4">GND</text>
<text x="149.1" y="182.5">GND</text>
<text x="127.5" y="188.8">GND</text>
<text x="215.1" y="191.4">GND</text>
<text x="281.2" y="188.8">GND</text>
<text x="323.1" y="188.8">GND</text>
</g>
<g font-size="1.8" fill="#840084">
<text x="191.7" y="69.4">0R</text>
<text x="191.7" y="82.1">0R</text>
<text x="144.6" y="91">0R</text>
<text x="191.7" y="93.6">0R</text>
<text x="152.4" y="101.2">100n</text>
<text x="103.1" y="103.5">501951-0550</text>
<text x="191.7" y="106.3">0R</text>
<text x="191.7" y="119">0R</text>
<text x="191.7" y="131.7">0R</text>
<text x="229.9" y="155.2">TPD4E05U06QDQARQ1</text>
<text x="298.3" y="159.6">0R</text>
<text x="145.9" y="164.7">0R</text>
<text x="306.1" y="169.8">100n</text>
<text x="322.6" y="168.5">TPD4E02B04DQAR</text>
<text x="104.3" y="177.1">501951-0550</text>
<text x="153.7" y="174.8">100n</text>
<text x="229.9" y="179.3">TPD4E05U06QDQARQ1</text>
<text x="271.4" y="182.5" transform="rotate(-90 271.4 182.5)">BM05B-SURS-TF(LF)(SN)</text>
</g>
<g font-size="1.8" fill="#0f0f0f">
<text x="179.1" y="77.1">R-DATA</text>
<text x="179.1" y="72">L-DATA</text>
<text x="201.5" y="74.6">L-R-Mic.SD</text>
<text x="129.5" y="94.9">L-PWR</text>
<text x="129.5" y="100">L-BCLK</text>
<text x="180.3" y="101.3">R-BCLK</text>
<text x="180.3" y="96.2">L-BCLK</text>
<text x="200.2" y="98.7">L-R-Mic.SCK</text>
<text x="224.8" y="98.7">L-R-Mic.SCK</text>
<text x="224.8" y="101.3">L-R-Mic.WS</text>
<text x="224.8" y="96.2">L-R-Mic.SD</text>
<text x="129.9" y="105.1">L-DATA</text>
<text x="131.7" y="102.5">L-WS</text>
<text x="180.3" y="121.6">L-WS</text>
<text x="201.3" y="124.1">L-R-Mic.WS</text>
<text x="180.3" y="126.7">R-WS</text>
<text x="208.3" y="148.2">L-PWR</text>
<text x="208.3" y="155.9">L-WS</text>
<text x="208.3" y="153.3">L-DATA</text>
<text x="208.3" y="150.8">L-BCLK</text>
<text x="130.5" y="173.6">R-BCLK</text>
<text x="130.8" y="168.6">R-PWR</text>
<text x="208.3" y="172.4">R-PWR</text>
<text x="286.6" y="168.6">L-R-Mic.SCK</text>
<text x="287.7" y="171.1">L-R-Mic.WS</text>
<text x="287.8" y="173.6">L-R-Mic.SD</text>
<text x="312.4" y="173.6">L-R-Mic.WS</text>
<text x="312.4" y="171.1">L-R-Mic.SD</text>
<text x="131" y="178.7">R-DATA</text>
<text x="132.7" y="176.2">R-WS</text>
<text x="208.3" y="177.5">R-DATA</text>
<text x="208.3" y="180">R-WS</text>
<text x="208.3" y="174.9">R-BCLK</text>
<text x="312.4" y="176.2">L-R-Mic.SCK</text>
</g>
<g font-size="1.8" fill="#0000c2">
<text x="102.3" y="87.5">1:1</text>
<text x="106.5" y="87.5">Pinout</text>
<text x="109.8" y="89.5">Use</text>
<text x="113.7" y="87.5">with</text>
<text x="114.4" y="89.5">Opposite</text>
<text x="118.7" y="87.5">the</text>
<text x="122.9" y="87.5">Microphone</text>
<text x="123.8" y="89.5">Side</text>
<text x="129" y="89.5">FFC</text>
<text x="134.8" y="87.5">Board</text>
<text x="105.1" y="120.5">Microphone</text>
<text x="111" y="122.5">Typ.</text>
<text x="115.9" y="125.3">Datasheet</text>
<text x="115.9" y="122.5">current:</text>
<text x="117" y="120.5">(SPH0645LM4H-B)</text>
<text x="103.6" y="161.1">1:1</text>
<text x="107.8" y="161.1">Pinout</text>
<text x="115" y="161.1">with</text>
<text x="120" y="161.1">the</text>
<text x="124.1" y="161.1">Microphone</text>
<text x="136.1" y="161.1">Board</text>
<text x="111" y="163.2">Use</text>
<text x="115.7" y="163.2">Opposite</text>
<text x="125" y="163.2">Side</text>
<text x="130.3" y="163.2">FFC</text>
<text x="106.4" y="194.2">Microphone</text>
<text x="112.3" y="196.2">Typ.</text>
<text x="117.2" y="196.2">current:</text>
<text x="118.3" y="194.2">(SPH0645LM4H-B)</text>
<text x="117.1" y="199">Datasheet</text>
</g>
<text font-size="1.8" fill="#000084" x="250.4" y="89.8">L-R-Mic{I2S}</text>
<g font-size="1.8" fill="#a90000">
<text x="123.8" y="95">1</text>
<text x="123.8" y="97.5">2</text>
<text x="123.8" y="100.1">3</text>
<text x="123" y="107.7">MP</text>
<text x="123.8" y="102.6">4</text>
<text x="123.8" y="105.2">5</text>
<text x="220.3" y="148.3">1</text>
<text x="220.3" y="150.9">2</text>
<text x="220.3" y="153.4">4</text>
<text x="220.3" y="156">5</text>
<text x="220.3" y="158.5">3</text>
<text x="278.7" y="163.6">1</text>
<text x="278.7" y="166.1">2</text>
<text x="125" y="168.7">1</text>
<text x="125" y="171.2">2</text>
<text x="125" y="173.7">3</text>
<text x="220.3" y="172.5">1</text>
<text x="278.7" y="168.7">3</text>
<text x="278.7" y="171.2">4</text>
<text x="278.7" y="173.7">5</text>
<text x="327" y="171.2">1</text>
<text x="327" y="173.7">2</text>
<text x="125" y="176.3">4</text>
<text x="125" y="178.8">5</text>
<text x="220.3" y="175">2</text>
<text x="220.3" y="177.5">4</text>
<text x="277.9" y="176.3">MP</text>
<text x="327" y="176.3">4</text>
<text x="327" y="178.8">5</text>
<text x="124.3" y="181.4">MP</text>
<text x="220.3" y="182.6">3</text>
<text x="220.3" y="180.1">5</text>
<text x="327" y="181.4">3</text>
</g>
</svg>
